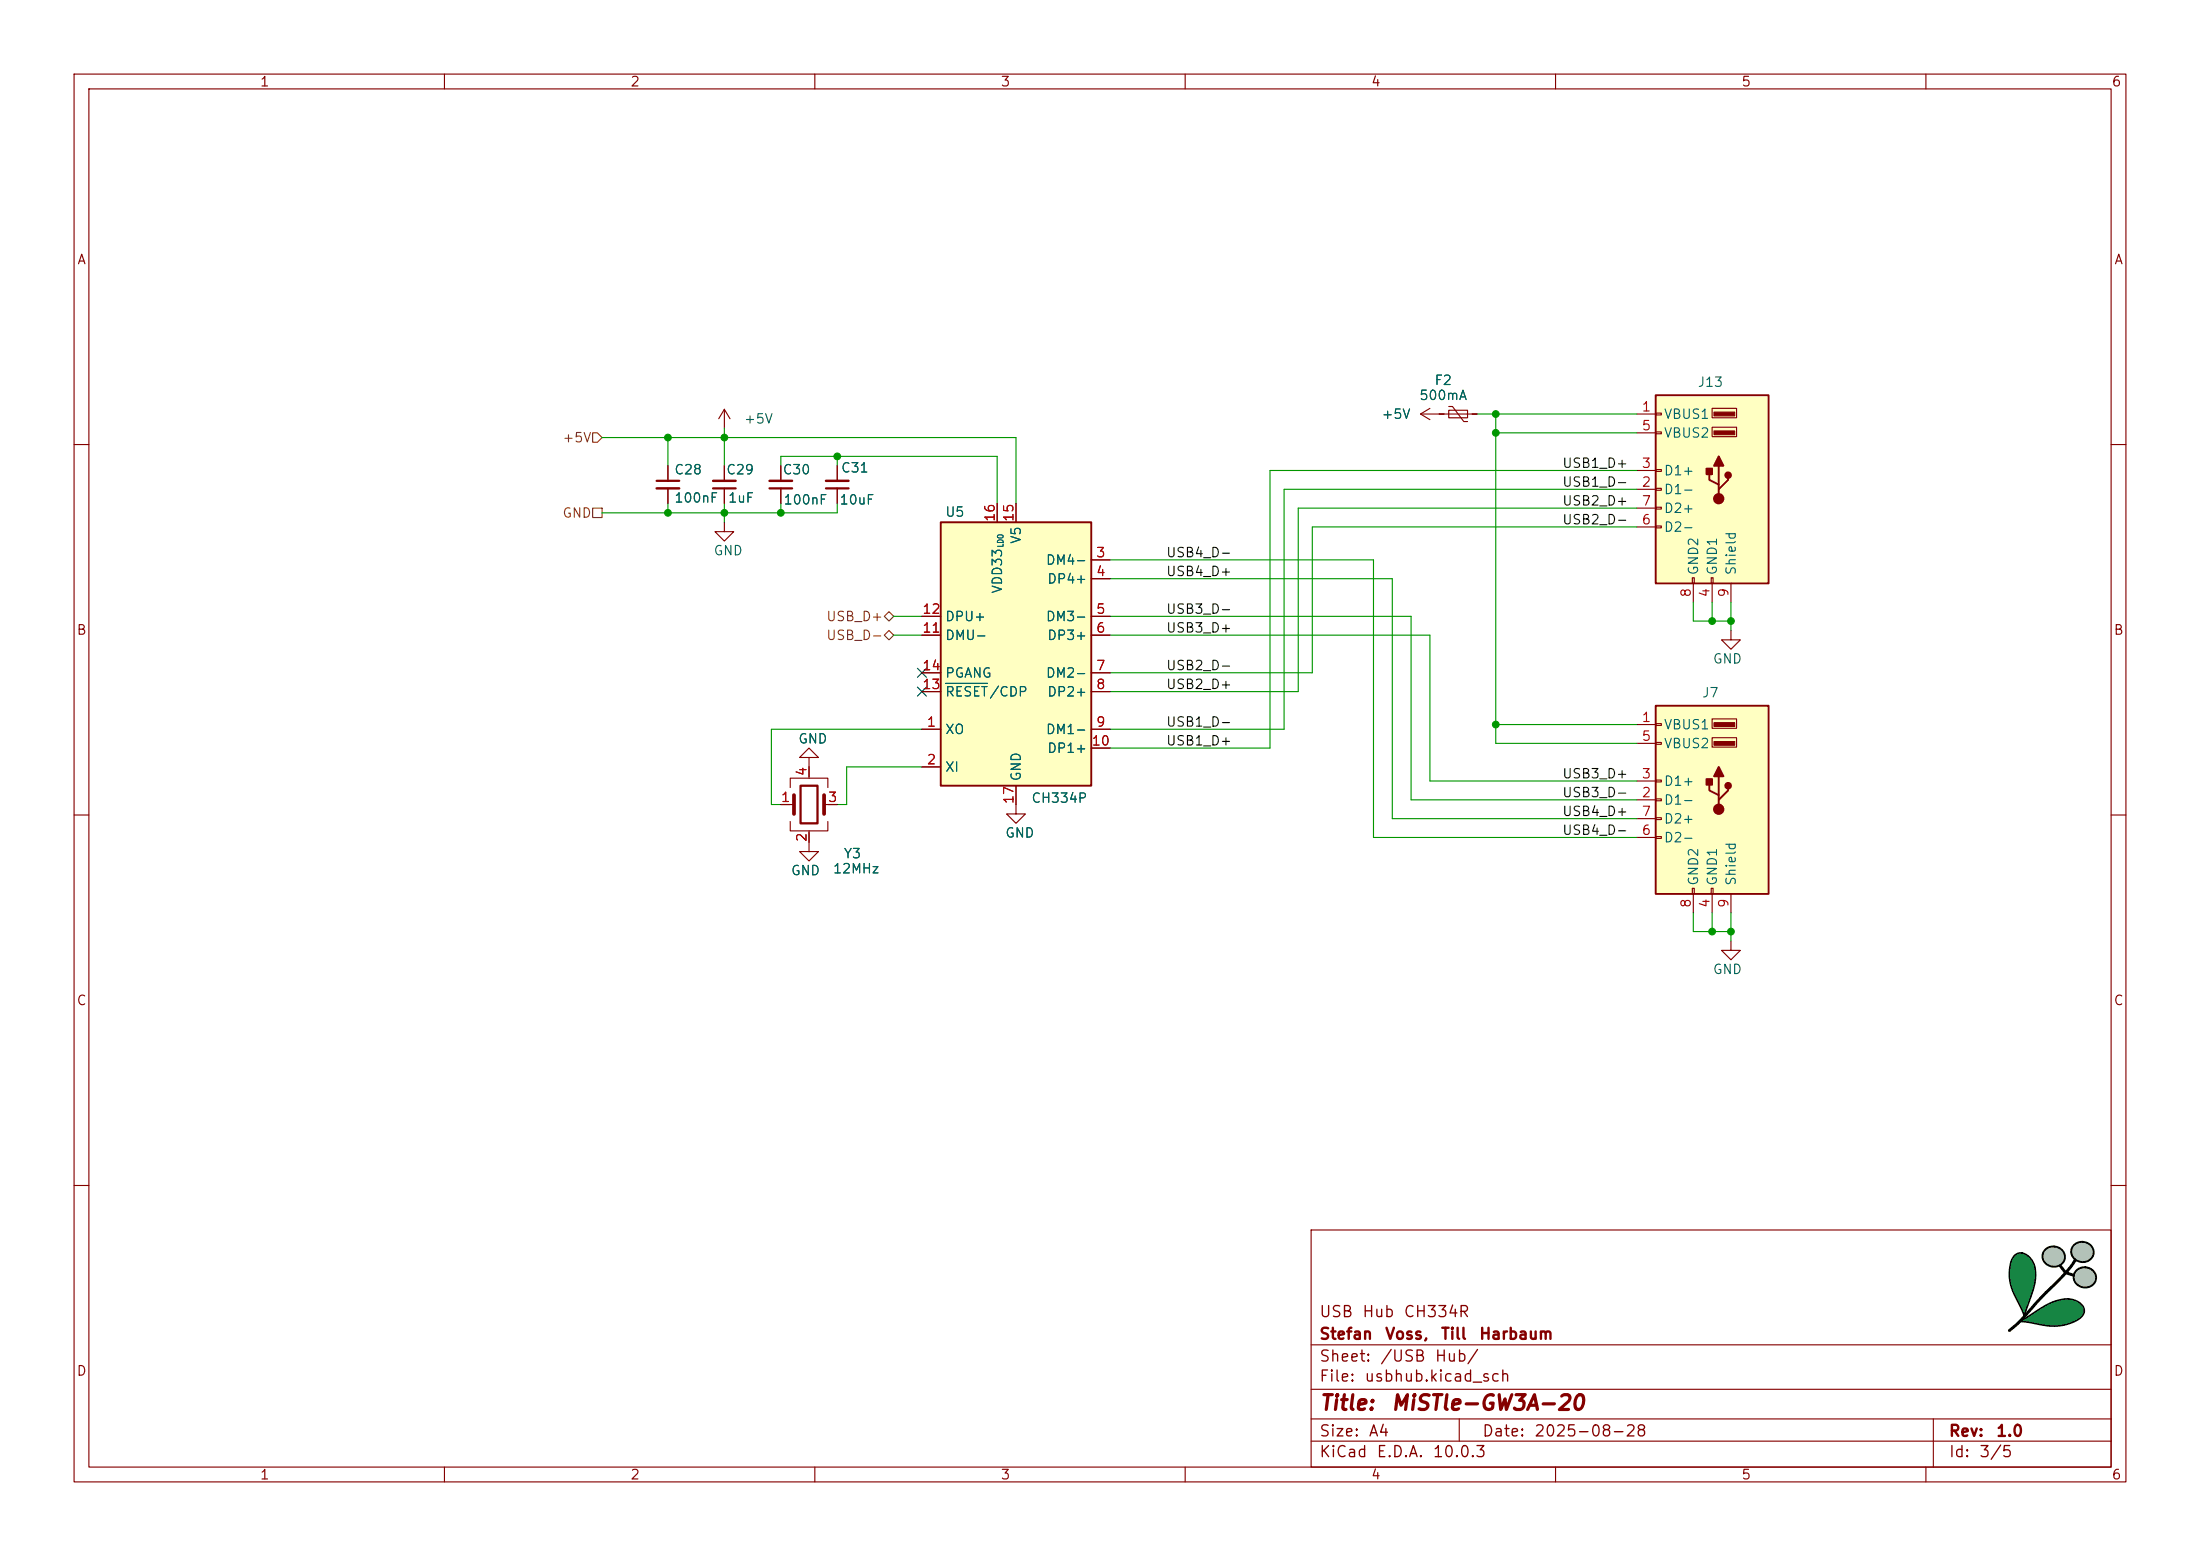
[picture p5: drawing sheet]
<svg xmlns="http://www.w3.org/2000/svg" width="297mm" height="210mm" viewBox="0 0 297 210" stroke-linecap="round" stroke-linejoin="round" font-family="sans-serif">
<g fill="none" stroke="#840000" stroke-width=".15">
<path d="M10 10h277v190h-277zM12 12h273v186h-273zM60 10v2M110 10v2M160 10v2M210 10v2M260 10v2M10 60h2M285 60h2M10 110h2M285 110h2M10 160h2"/>
<path d="M177 166h108v32h-108zM285 160h2M60 198v2M110 198v2M160 198v2M177 194.5h108M177 191.5h108M177 187.5h108M177 181.5h108M197 191.5v3M210 198v2M260 198v2"/>
<path d="M261 191.5v6.5"/>
</g>
<g fill="#168543">
<path d="M272.7 178.4l.5-.3a19.4 19.4 0 0 1 4.3-2.5 3.2 3.2 0 0 1 3.6 .6 1.22 1.22 0 0 1-.5 1.9 6.9 6.9 0 0 1-5.4 .6z"/>
<path d="M271.9 169.5a1.51 1.51 0 0 1 2.4 .5 4.4 4.4 0 0 1 .2 3.9l-1.2 3.7-.5-1.1a9.6 9.6 0 0 1-1.5-4.2v-.3a4 4 0 0 1 .6-2.5z"/>
</g>
<g fill="#c2c2c2">
<path d="M276.1 168.6a1.51 1.51 0 0 1 1.9-.2 1.51 1.51 0 0 1 .6 1.9 1.52 1.52 0 0 1-1.9 .5 1.52 1.52 0 0 1-.9-1.8z"/>
<path d="M280 168a1.51 1.51 0 0 1 1.9-.2 1.51 1.51 0 0 1 .6 1.9 1.52 1.52 0 0 1-1.9 .5 1.52 1.52 0 0 1-.9-1.8z"/>
<path d="M280.3 171.5a1.51 1.51 0 0 1 1.9-.2 1.51 1.51 0 0 1 .6 1.8 1.52 1.52 0 0 1-1.9 .6 1.52 1.52 0 0 1-.8-1.9z"/>
</g>
<path d="M105.4 108.6h1.8M106.7 110.9v1.2h5.1v-1.2M106.7 106.3v-1.3h5.1v1.3M109.2 112.1v2.8h-1.3l1.3 1.3 1.3-1.3h-1.3M109.2 103.5v1.5M111.3 108.6h1.7M233.7 127v1.3h-1.3l1.3 1.2 1.2-1.2h-1.2" fill="none" stroke="#840000" stroke-width=".15"/>
<path d="M107.2 107.3v2.6M111.3 107.3v2.6" fill="none" stroke="#840000" stroke-width=".51"/>
<path d="M108.1 106h2.3v5.1h-2.3z" fill="none" stroke="#840000" stroke-width=".3"/>
<path d="M223.5 95.3h15.3v25.4h-15.3z" fill="#ffffc2"/>
<path d="M223.5 95.3h15.3v25.4h-15.3zM230.8 105.4v1.3l1.2 .6v.7M232 104.8v2.5M233.3 106v.7l-1.3 1.3v.6" fill="none" stroke="#840000" stroke-width=".25"/>
<g fill="#840000" stroke="#840000" stroke-width=".25">
<path d="M232 103.5l.7 1.3h-1.3z"/>
<path d="M230.4 105.2h.7v.7h-.7z"/>
<circle cx="233.3" cy="106" r=".38"/>
<circle cx="232" cy="109.2" r=".63"/>
</g>
<g fill="#840000" stroke="#840000" stroke-width=".15">
<path d="M231.4 97.5h2.8v.5h-2.8z"/>
<path d="M231.4 100.1h2.8v.5h-2.8z"/>
</g>
<g fill="none" stroke="#840000" stroke-width=".15">
<path d="M194.3 55.9h5.1M195.6 55.4h2.5v1h-2.5zM195.6 54.9h.5l1.5 2h.5M221 97.8h2.5M223.5 97.7h.8v.2h-.8zM231.1 97h3.3v1.3h-3.3zM231.1 99.6h3.3v1.2h-3.3zM109.2 102.2h-1.3l1.3-1.2 1.3 1.2h-1.3v1.3M221 108h2.5M221 105.4h2.5M221 100.3h2.5M221 113h2.5"/>
<path d="M221 110.5h2.5M223.5 100.2h.8v.3h-.8zM223.5 105.3h.8v.2h-.8zM223.5 107.8h.8v.3h-.8zM223.5 110.4h.8v.2h-.8zM223.5 112.9h.8v.3h-.8zM228.5 119.9h.2v.8h-.2zM231 119.9h.3v.8h-.3zM228.6 120.7v2.5M231.1 120.7v2.5M233.7 120.7v2.5"/>
</g>
<path d="M223.5 53.3h15.3v25.4h-15.3z" fill="#ffffc2"/>
<path d="M223.5 53.3h15.3v25.4h-15.3zM230.8 63.5v1.3l1.2 .6v.6M232 62.9v2.5M233.3 64.1v.7l-1.3 1.2v.7" fill="none" stroke="#840000" stroke-width=".25"/>
<g fill="#840000" stroke="#840000" stroke-width=".25">
<path d="M232 61.6l.7 1.3h-1.3z"/>
<path d="M230.4 63.2h.7v.8h-.7z"/>
<circle cx="233.3" cy="64.1" r=".38"/>
<circle cx="232" cy="67.3" r=".63"/>
</g>
<g fill="#840000" stroke="#840000" stroke-width=".15">
<path d="M231.4 55.6h2.8v.5h-2.8z"/>
<path d="M231.4 58.2h2.8v.5h-2.8z"/>
</g>
<g fill="none" stroke="#840000" stroke-width=".15">
<path d="M97.8 55.2v2.6M97.8 55.2l-.8 1.3M97.8 55.2l.8 1.3M191.8 55.9h2.5M191.8 55.9l1.2 .7M193 55.1l-1.2 .8M221 55.9h2.5M221 58.4h2.5M223.5 55.8h.8v.2h-.8zM223.5 58.3h.8v.2h-.8zM231.1 55.1h3.3v1.3h-3.3zM231.1 57.7h3.3v1.2h-3.3z"/>
<path d="M90.2 62.9v2M90.2 65.9v2M97.8 70.5v1.3h1.3l-1.3 1.2-1.3-1.2h1.3M97.8 62.9v2M97.8 65.9v2M105.4 62.9v2M105.4 65.9v2M113 62.9v2M113 65.9v2M221 66h2.5M221 63.5h2.5M221 71.1h2.5"/>
<path d="M221 68.6h2.5M223.5 63.4h.8v.2h-.8zM223.5 65.9h.8v.3h-.8zM223.5 68.5h.8v.2h-.8zM223.5 71h.8v.2h-.8zM228.5 78h.2v.7h-.2zM228.6 78.7v2.6M231 78h.3v.7h-.3zM231.1 78.7v2.6M233.7 78.7v2.6M233.7 85.1v1.3h-1.3l1.3 1.2 1.2-1.2h-1.2M137.2 108.6v1.3h1.2l-1.2 1.2-1.3-1.2h1.3"/>
</g>
<path d="M88.6 64.9h3.1M96.3 65.9h3M103.9 65.9h3M111.5 65.9h3.1" fill="none" stroke="#840000" stroke-width=".3"/>
<path d="M88.6 65.9h3.1M96.3 64.9h3M103.9 64.9h3M111.5 64.9h3.1" fill="none" stroke="#840000" stroke-width=".33"/>
<path d="M127 70.5h20.3v35.5h-20.3z" fill="#ffffc2"/>
<path d="M127 70.5h20.3v35.5h-20.3z" fill="none" stroke="#840000" stroke-width=".25"/>
<g fill="none" stroke="#840000" stroke-width=".15">
<path d="M194.3 55.9h.6M198.8 55.9h.6M90.2 62.9v2M90.2 65.9v2M97.8 62.9v2M97.8 65.9v2M105.4 62.9v2M105.4 65.9v2M113 62.9v2M113 65.9v2M134.6 67.9v2.6M137.2 67.9v2.6"/>
<path d="M147.3 75.6h2.6M147.3 78.1h2.6M124.5 98.4h2.5M124.5 83.2h2.5M124.5 85.7h2.5M124.5 90.8h2.5M124.5 93.3h2.5M147.3 98.4h2.6M147.3 83.2h2.6M147.3 85.7h2.6M147.3 90.8h2.6M147.3 93.3h2.6"/>
<path d="M105.4 108.6h1.3M109.2 103.5v1.3M109.2 112.4v1.3M111.8 108.6h1.2M124.5 103.5h2.5M137.2 106v2.6M147.3 101h2.6"/>
</g>
<path d="M127.6 92.2h5.7" fill="none" stroke="#006464" stroke-width=".15"/>
<path d="M80 58.4h.6l.7 .7-.7 .6h-.6zM80 68.6h1.3v1.3h-1.3zM119.4 83.2l.6-.6 .6 .6-.6 .6zM119.4 85.7l.6-.6 .6 .6-.6 .7z" fill="none" stroke="#725600" stroke-width=".15"/>
<path d="M278.1 170.8l.8 1 1 .3M280.2 170.1a22.1 22.1 0 0 1-4 4.4l-1.1 1.1a25.4 25.4 0 0 1-3.8 4" fill="none" stroke="#000" stroke-width=".4"/>
<g fill="none" stroke="#009600" stroke-width=".15">
<path d="M81.3 59.1h55.9v8.8M90.2 59.1v3.8M97.8 57.8v5.1M199.4 55.9h21.6M201.9 55.9v44.4h19.1M201.9 58.4h19.1M90.2 67.9v1.3M97.8 67.9v2.6M105.4 62.9v-1.3h29.2v6.3M105.4 67.9v1.3M113 67.9v1.3h-31.7M113 61.6v1.3"/>
<path d="M149.9 75.6h35.5v37.4h35.6M149.9 78.1h38.1v32.4h33M221 63.5h-49.6v37.5h-21.5M221 71.1h-43.8v19.7h-27.3M221 68.6h-45.7v24.7h-25.4M221 66h-47.6v32.4h-23.5M120.6 83.2h3.9M120.6 85.7h3.9M124.5 98.4h-20.4v10.2h1.3M149.9 83.2h40.6v24.8h30.5M149.9 85.7h43.1v19.7h28M201.9 97.8h19.1"/>
<path d="M228.6 81.3v2.5h5.1M231.1 81.3v2.5M233.7 81.3v3.8M124.5 103.5h-10.2v5.1h-1.3M228.6 123.2v2.5h5.1M231.1 123.2v2.5M233.7 123.2v3.8"/>
</g>
<path d="M123.9 92.7l1.2 1.3M123.9 90.2l1.2 1.2M125.1 92.7l-1.2 1.3M125.1 90.2l-1.2 1.2" fill="none" stroke="#000084" stroke-width=".15"/>
<path d="M271.9 169.5a1.51 1.51 0 0 1 2.4 .5 4.4 4.4 0 0 1 .2 3.9l-1.2 3.7-.5-1.1a9.6 9.6 0 0 1-1.5-4.2v-.3a4 4 0 0 1 .6-2.5zM272.7 178.4l.5-.3a19.4 19.4 0 0 1 4.3-2.5 3.2 3.2 0 0 1 3.6 .6 1.22 1.22 0 0 1-.5 1.9 6.9 6.9 0 0 1-5.4 .6z" fill="none" stroke="#000" stroke-width=".2"/>
<path d="M276.1 168.6a1.51 1.51 0 0 1 1.9-.2 1.51 1.51 0 0 1 .6 1.9 1.52 1.52 0 0 1-1.9 .5 1.52 1.52 0 0 1-.9-1.8zM280 168a1.51 1.51 0 0 1 1.9-.2 1.51 1.51 0 0 1 .6 1.9 1.52 1.52 0 0 1-1.9 .5 1.52 1.52 0 0 1-.9-1.8zM280.3 171.5a1.51 1.51 0 0 1 1.9-.2 1.51 1.51 0 0 1 .6 1.8 1.52 1.52 0 0 1-1.9 .6 1.52 1.52 0 0 1-.8-1.9z" fill="none" stroke="#000" stroke-width=".26"/>
<g fill="#009600" stroke="#009600" stroke-width=".14">
<circle cx="233.7" cy="125.7" r=".46"/>
<circle cx="233.7" cy="83.8" r=".46"/>
<circle cx="231.1" cy="125.7" r=".46"/>
<circle cx="231.1" cy="83.8" r=".46"/>
<circle cx="113" cy="61.6" r=".46"/>
<circle cx="90.2" cy="69.2" r=".46"/>
<circle cx="105.4" cy="69.2" r=".46"/>
<circle cx="97.8" cy="59.1" r=".46"/>
<circle cx="90.2" cy="59.1" r=".46"/>
<circle cx="97.8" cy="69.2" r=".46"/>
<circle cx="201.9" cy="97.8" r=".46"/>
<circle cx="201.9" cy="55.9" r=".46"/>
<circle cx="201.9" cy="58.4" r=".46"/>
</g>
<g font-size="2" fill="#840000">
<text x="178" y="190.8">Title:</text>
<text x="187.7" y="190.8">MiSTle-GW3A-20</text>
</g>
<g font-size="1.5" fill="#840000">
<text x="178" y="178.2">USB</text>
<text x="183.8" y="178.2">Hub</text>
<text x="189.4" y="178.2">CH334R</text>
<text x="178" y="184.2">Sheet:</text>
<text x="178" y="181.2">Stefan</text>
<text x="186.2" y="184.2">/USB</text>
<text x="186.9" y="181.2">Voss,</text>
<text x="193.6" y="184.2">Hub/</text>
<text x="194.4" y="181.2">Till</text>
<text x="199.6" y="181.2">Harbaum</text>
<text x="178" y="186.9">File:</text>
<text x="184.1" y="186.9">usbhub.kicad_sch</text>
<text x="178" y="197.1">KiCad</text>
<text x="178" y="194.3">Size:</text>
<text x="184.7" y="194.3">A4</text>
<text x="185.7" y="197.1">E.D.A.</text>
<text x="193.3" y="197.1">10.0.3</text>
<text x="200" y="194.3">Date:</text>
<text x="207" y="194.3">2025-08-28</text>
<text x="263" y="194.3">Rev:</text>
<text x="263" y="197.1">Id:</text>
<text x="267.1" y="197.1">3/5</text>
<text x="269.4" y="194.3">1.0</text>
</g>
<g font-size="1.3" fill="#840000">
<text x="35" y="12">1</text>
<text x="85" y="12">2</text>
<text x="135" y="12">3</text>
<text x="185" y="12">4</text>
<text x="235" y="12">5</text>
<text x="285" y="12">6</text>
<text x="10.3" y="36">A</text>
<text x="285.3" y="36">A</text>
<text x="10.3" y="86">B</text>
<text x="285.3" y="86">B</text>
<text x="10.3" y="136">C</text>
<text x="285.3" y="136">C</text>
<text x="10.3" y="186">D</text>
<text x="285.3" y="186">D</text>
<text x="35" y="200">1</text>
<text x="85" y="200">2</text>
<text x="135" y="200">3</text>
<text x="185" y="200">4</text>
<text x="235" y="200">5</text>
<text x="285" y="200">6</text>
</g>
<g font-size="1.3" fill="#006464">
<text x="193.6" y="52.3">F2</text>
<text x="229.1" y="52.5">J13</text>
<text x="100.3" y="57.5">+5V</text>
<text x="186.4" y="56.9">+5V</text>
<text x="191.5" y="54.3">500mA</text>
<text x="224.5" y="56.9">VBUS1</text>
<text x="224.5" y="59.4">VBUS2</text>
<text x="90.9" y="64.3">C28</text>
<text x="98" y="64.3">C29</text>
<text x="105.6" y="64.3">C30</text>
<text x="113.4" y="64.1">C31</text>
<text x="224.5" y="64.5">D1+</text>
<text x="90.9" y="68.2">100nF</text>
<text x="98.2" y="68.2">1uF</text>
<text x="105.7" y="68.4">100nF</text>
<text x="113.2" y="68.4">10uF</text>
<text x="127.5" y="70.1">U5</text>
<text x="224.5" y="67">D1-</text>
<text x="224.5" y="69.6">D2+</text>
<text x="96.2" y="75.3">GND</text>
<text x="138.1" y="73.5" transform="rotate(-90 138.1 73.5)">V5</text>
<text x="141.1" y="76.5">DM4-</text>
<text x="224.5" y="72.1">D2-</text>
<text x="229.6" y="77.7" transform="rotate(-90 229.6 77.7)">GND2</text>
<text x="232.1" y="77.7" transform="rotate(-90 232.1 77.7)">GND1</text>
<text x="234.7" y="77.7" transform="rotate(-90 234.7 77.7)">Shield</text>
<text x="135.6" y="80.2" transform="rotate(-90 135.6 80.2)">VDD33</text>
<text x="141.3" y="79.1">DP4+</text>
<text x="127.5" y="86.7">DMU-</text>
<text x="127.5" y="84.2">DPU+</text>
<text x="141.1" y="84.2">DM3-</text>
<text x="141.3" y="86.7">DP3+</text>
<text x="231.1" y="89.9">GND</text>
<text x="127.5" y="94.3">RESET/CDP</text>
<text x="127.5" y="91.8">PGANG</text>
<text x="141.1" y="91.8">DM2-</text>
<text x="141.3" y="94.3">DP2+</text>
<text x="229.7" y="94.4">J7</text>
<text x="107.7" y="100.7">GND</text>
<text x="127.5" y="99.4">XO</text>
<text x="141.1" y="99.4">DM1-</text>
<text x="141.3" y="101.9">DP1+</text>
<text x="224.5" y="98.8">VBUS1</text>
<text x="224.5" y="101.3">VBUS2</text>
<text x="127.5" y="104.5">XI</text>
<text x="138.1" y="105.5" transform="rotate(-90 138.1 105.5)">GND</text>
<text x="224.5" y="106.4">D1+</text>
<text x="135.6" y="113.4">GND</text>
<text x="139.2" y="108.7">CH334P</text>
<text x="224.5" y="108.9">D1-</text>
<text x="224.5" y="111.5">D2+</text>
<text x="106.7" y="118.4">GND</text>
<text x="112.4" y="118.2">12MHz</text>
<text x="113.8" y="116.2">Y3</text>
<text x="224.5" y="114">D2-</text>
<text x="229.6" y="119.6" transform="rotate(-90 229.6 119.6)">GND2</text>
<text x="232.1" y="119.6" transform="rotate(-90 232.1 119.6)">GND1</text>
<text x="234.7" y="119.6" transform="rotate(-90 234.7 119.6)">Shield</text>
<text x="231.1" y="131.8">GND</text>
</g>
<g font-size="1.3" fill="#a90000">
<text x="221.5" y="55.9">1</text>
<text x="221.5" y="58.4">5</text>
<text x="221.5" y="63.5">3</text>
<text x="134.6" y="70.5" transform="rotate(-90 134.6 70.5)">16</text>
<text x="137.1" y="70.5" transform="rotate(-90 137.1 70.5)">15</text>
<text x="221.5" y="66">2</text>
<text x="221.5" y="71.1">6</text>
<text x="221.5" y="68.6">7</text>
<text x="147.9" y="75.5">3</text>
<text x="124.4" y="83.2">12</text>
<text x="147.9" y="78.1">4</text>
<text x="147.9" y="83.2">5</text>
<text x="228.6" y="80.7" transform="rotate(-90 228.6 80.7)">8</text>
<text x="231.1" y="80.7" transform="rotate(-90 231.1 80.7)">4</text>
<text x="233.7" y="80.7" transform="rotate(-90 233.7 80.7)">9</text>
<text x="124.4" y="85.7">11</text>
<text x="147.9" y="85.7">6</text>
<text x="124.4" y="93.3">13</text>
<text x="124.4" y="90.8">14</text>
<text x="147.9" y="90.8">7</text>
<text x="147.9" y="93.3">8</text>
<text x="125" y="98.4">1</text>
<text x="147.3" y="100.9">10</text>
<text x="147.9" y="98.4">9</text>
<text x="221.5" y="97.8">1</text>
<text x="221.5" y="100.3">5</text>
<text x="109.2" y="104.8" transform="rotate(-90 109.2 104.8)">4</text>
<text x="125" y="103.5">2</text>
<text x="221.5" y="107.9">2</text>
<text x="221.5" y="105.4">3</text>
<text x="105.3" y="108.6">1</text>
<text x="109.2" y="113.7" transform="rotate(-90 109.2 113.7)">2</text>
<text x="111.7" y="108.6">3</text>
<text x="137.1" y="108.6" transform="rotate(-90 137.1 108.6)">17</text>
<text x="221.5" y="113">6</text>
<text x="221.5" y="110.5">7</text>
<text x="228.6" y="122.6" transform="rotate(-90 228.6 122.6)">8</text>
<text x="231.1" y="122.6" transform="rotate(-90 231.1 122.6)">4</text>
<text x="233.7" y="122.6" transform="rotate(-90 233.7 122.6)">9</text>
</g>
<g font-size="1.3" fill="#725600">
<text x="75.8" y="60">+5V</text>
<text x="75.8" y="70.2">GND</text>
<text x="111.5" y="84.2">USB_D+</text>
<text x="111.5" y="86.7">USB_D-</text>
</g>
<g font-size="1.3" fill="#0f0f0f">
<text x="210.8" y="63.5">USB1_D+</text>
<text x="210.8" y="66">USB1_D-</text>
<text x="210.8" y="68.5">USB2_D+</text>
<text x="210.8" y="71.1">USB2_D-</text>
<text x="157.3" y="75.5">USB4_D-</text>
<text x="157.3" y="83.2">USB3_D-</text>
<text x="157.3" y="78.1">USB4_D+</text>
<text x="157.3" y="85.7">USB3_D+</text>
<text x="157.3" y="93.3">USB2_D+</text>
<text x="157.3" y="90.8">USB2_D-</text>
<text x="157.3" y="100.9">USB1_D+</text>
<text x="157.3" y="98.4">USB1_D-</text>
<text x="210.8" y="105.4">USB3_D+</text>
<text x="210.8" y="107.9">USB3_D-</text>
<text x="210.8" y="110.5">USB4_D+</text>
<text x="210.8" y="113">USB4_D-</text>
</g>
<text font-size=".8" fill="#006464" x="135.6" y="73.9" transform="rotate(-90 135.6 73.9)">LDO</text>
</svg>
